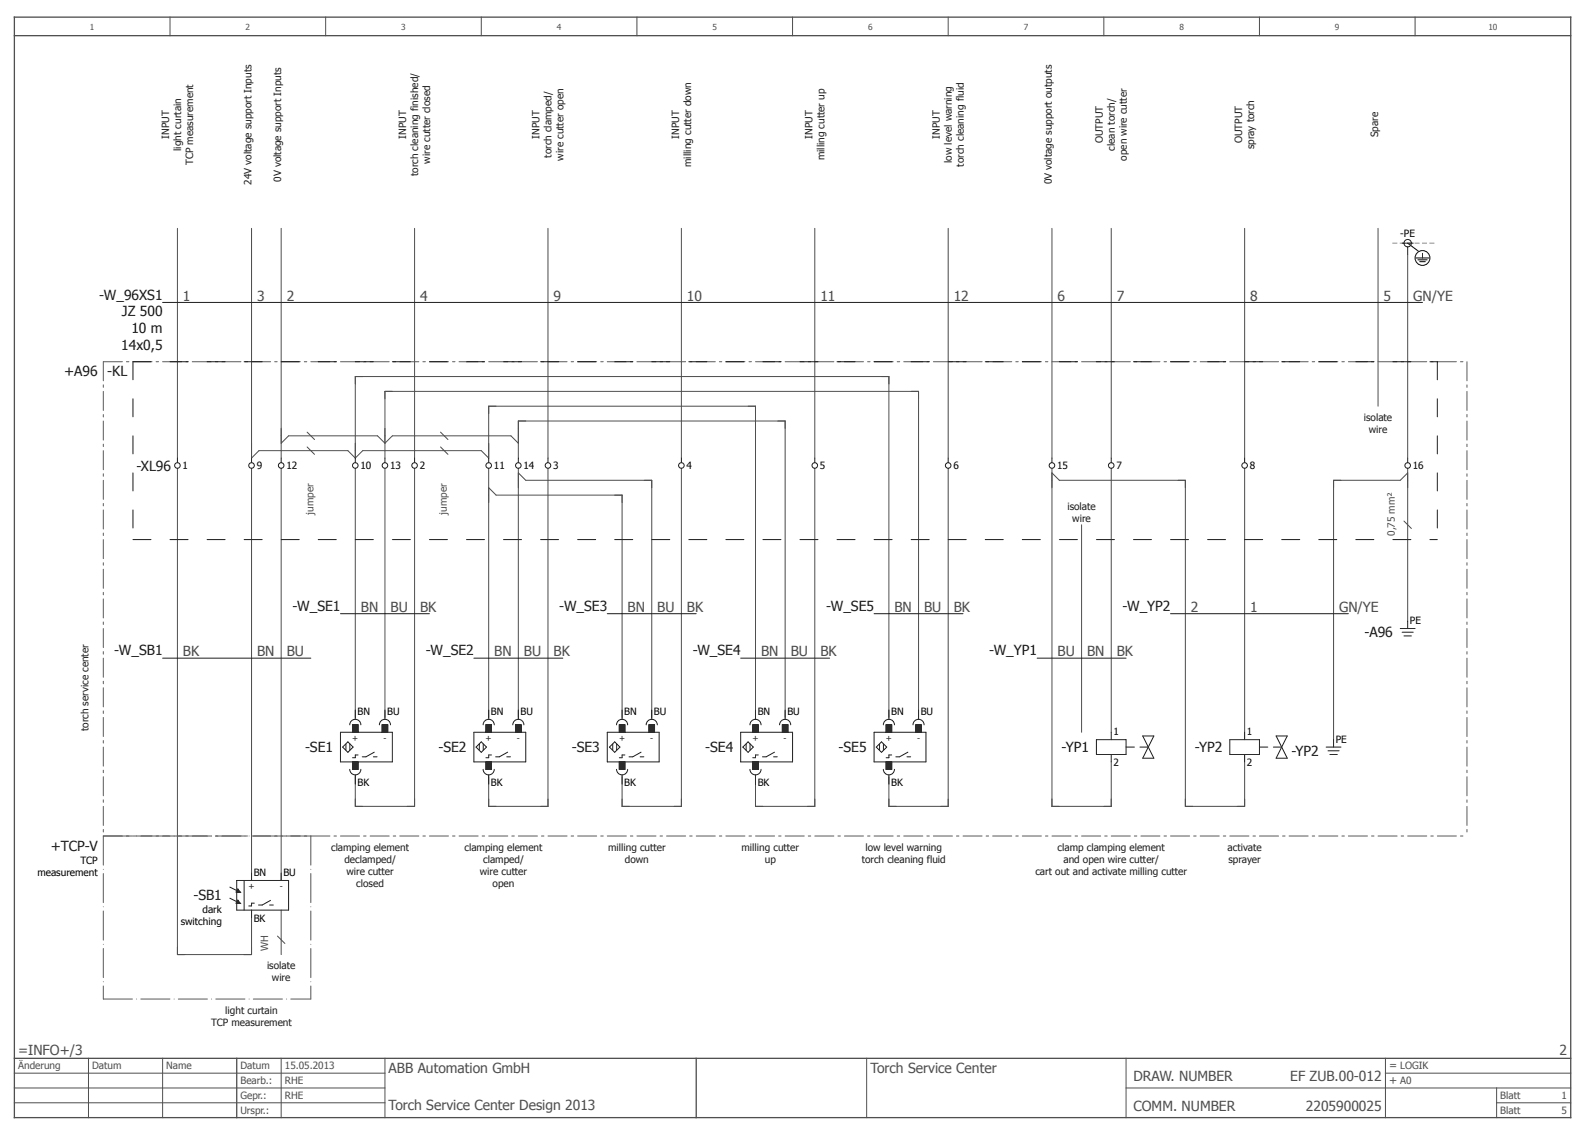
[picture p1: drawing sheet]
<svg xmlns="http://www.w3.org/2000/svg" width="428mm" height="306mm" viewBox="0 0 428 306" stroke-linecap="round" stroke-linejoin="round" font-family="sans-serif">
<g fill="none" stroke="#4f4f4f" stroke-width=".27">
<path d="M45.9 4.6v5M87.9 4.6v5M129.9 4.6v5M171.9 4.6v5M213.9 4.6v5M255.9 4.6v5M297.9 4.6v5M339.9 4.6v5M381.9 4.6v5M3.9 297.6h100M3.9 293.6h100M3.9 289.6h100"/>
<path d="M23.9 285.6v16M43.9 285.6v16M75.9 285.6v16M103.9 285.6v16M233.9 285.6v16M303.9 293.6h120M303.9 285.6v16M373.9 289.6h50M373.9 285.6v16M403.9 297.6h20M403.9 293.6v8"/>
</g>
<path d="M3.9 9.6h420M3.9 4.6h420v297h-420zM3.9 285.6h420M63.9 285.6v16M187.9 285.6v16" fill="none" stroke="#4f4f4f" stroke-width=".35"/>
<g fill="none" stroke="#4c4c4c" stroke-width=".27">
<path d="M47.9 61.6v62M67.9 61.6v62l2-2h24l2 2M75.9 61.6v62M111.9 61.6v62M147.9 61.6v62M183.9 61.6v62M219.9 61.6v62M255.9 61.6v62M283.9 61.6v62M299.9 61.6v62M335.9 61.6v62M371.9 61.6v48"/>
<path d="M379.9 68.6v55M75.9 119.6l2-2h24l2 2 2-2h32l2 2M82.9 116.6l2 2M118.9 116.6l2 2M47.9 126.4v131.2h20v-12M67.9 126.4v111.2M75.9 126.4v111.2M82.9 120.6l2 2M95.9 123.6v-22h144v92M95.9 126.4v67.2M95.9 123.6l2-2h32l2 2v-14h72v84M103.9 123.6v-18h144v88"/>
<path d="M103.9 126.4v67.2M111.9 126.4v91.2h-16v-8M118.9 120.6l2 2M131.9 126.4v67.2M131.9 131.6l2 2h34v60M139.9 123.6v-10h72v80M139.9 126.4v67.2M139.9 127.6l2 2h34v64M147.9 126.4v91.2h-16v-8M183.9 126.4v91.2h-16v-8M219.9 126.4v91.2h-16v-8M255.9 126.4v91.2h-16v-8"/>
<path d="M283.9 126.4v91.2h16v-12M283.9 127.6l2 2h34v88h16v-12M299.9 126.4v71.2M335.9 126.4v71.2M379.9 126.4v41.2M379.9 127.6l-2 2h-18v70M291.9 141.6v56M378.9 140.6l2 2M74.9 252.6l2 2M75.9 245.6v12"/>
</g>
<path d="M375.9 65.6h12" fill="none" stroke="#898989" stroke-width=".27" stroke-dasharray="1.1 .9"/>
<g fill="none" stroke="#000" stroke-width=".27">
<path d="M379.9 65.6l3 2.3M382.1 69.6h3.5M382.6 70.1h2.5M383.1 70.6h1.5M383.9 68.4v1.2"/>
<circle cx="383.9" cy="69.6" r="2"/>
</g>
<g fill="none" stroke="#1c1c1c" stroke-width=".27">
<path d="M378.4 65.6h3M379.9 66.6v2M43.9 81.6h340M47.9 123.6v1.3M67.9 123.6v1.3M75.9 123.6v1.3M95.9 123.6v1.3M103.9 123.6v1.3M111.9 123.6v1.3M131.9 123.6v1.3M139.9 123.6v1.3M147.9 123.6v1.3"/>
<path d="M183.9 123.6v1.3M219.9 123.6v1.3M255.9 123.6v1.3M283.9 123.6v1.3M299.9 123.6v1.3M335.9 123.6v1.3M379.9 123.6v1.3M43.9 177.6h40M91.9 165.6h24M127.9 177.6h24M163.9 165.6h24M199.9 177.6h24"/>
<path d="M235.9 165.6h24M279.9 177.6h24M315.9 165.6h48M377.9 169.6h4M378.4 170.6h3M378.9 171.6h2M379.9 167.6v2M91.9 197.6h14v8h-14zM94.4 195.6a1.5 1.5 0 0 1 1.5-1.5 1.5 1.5 0 0 1 1.5 1.5M95.1 197.6v-2h1.5v2M95.9 191.6v2.5M102.4 195.6a1.5 1.5 0 0 1 1.5-1.5 1.5 1.5 0 0 1 1.5 1.5"/>
<path d="M103.1 197.6v-2h1.5v2M103.9 191.6v2.5M127.9 197.6h14v8h-14zM130.4 195.6a1.5 1.5 0 0 1 1.5-1.5 1.5 1.5 0 0 1 1.5 1.5M131.1 197.6v-2h1.5v2M131.9 191.6v2.5M138.4 195.6a1.5 1.5 0 0 1 1.5-1.5 1.5 1.5 0 0 1 1.5 1.5M139.1 197.6v-2h1.5v2M139.9 191.6v2.5M163.9 197.6h14v8h-14zM166.4 195.6a1.5 1.5 0 0 1 1.5-1.5 1.5 1.5 0 0 1 1.5 1.5M167.1 197.6v-2h1.5v2"/>
<path d="M167.9 191.6v2.5M174.4 195.6a1.5 1.5 0 0 1 1.5-1.5 1.5 1.5 0 0 1 1.5 1.5M175.1 197.6v-2h1.5v2M175.9 191.6v2.5M199.9 197.6h14v8h-14zM202.4 195.6a1.5 1.5 0 0 1 1.5-1.5 1.5 1.5 0 0 1 1.5 1.5M203.1 197.6v-2h1.5v2M203.9 191.6v2.5M210.4 195.6a1.5 1.5 0 0 1 1.5-1.5 1.5 1.5 0 0 1 1.5 1.5M211.1 197.6v-2h1.5v2M211.9 191.6v2.5M235.9 197.6h14v8h-14z"/>
<path d="M238.4 195.6a1.5 1.5 0 0 1 1.5-1.5 1.5 1.5 0 0 1 1.5 1.5M239.1 197.6v-2h1.5v2M239.9 191.6v2.5M246.4 195.6a1.5 1.5 0 0 1 1.5-1.5 1.5 1.5 0 0 1 1.5 1.5M247.1 197.6v-2h1.5v2M247.9 191.6v2.5M295.9 199.6h8v4h-8zM299.9 197.6v2M308.4 198.6h3l-3 6h3zM331.9 199.6h8v4h-8zM335.9 197.6v2M344.4 198.6h3l-3 6h3z"/>
<path d="M359.9 199.6v2M93.4 200.7v1.8M93.9 200.2l1.4 1.4-1.4 1.4-1.4-1.4zM94.4 207.6a1.5 1.5 0 0 0 1.5 1.5 1.5 1.5 0 0 0 1.5-1.5M94.4 200.7v1.8M95.1 205.6v2h1.5v-2M95.9 209.1v2.5M96.6 203.8h-.7v.7h-.8M97.8 204.3h1M100.8 204.3h1M101 203l-2.2 1.3M128.5 201.6l1.4-1.4 1.4 1.4-1.4 1.4z"/>
<path d="M129.4 200.7v1.8M130.4 207.6a1.5 1.5 0 0 0 1.5 1.5 1.5 1.5 0 0 0 1.5-1.5M130.4 200.7v1.8M131.1 205.6v2h1.5v-2M131.9 209.1v2.5M132.6 203.8h-.7v.7h-.8M133.8 204.3h1M136.8 204.3h1M137 203l-2.2 1.3M165.4 200.7v1.8M165.9 200.2l1.4 1.4-1.4 1.4-1.4-1.4zM166.4 207.6a1.5 1.5 0 0 0 1.5 1.5 1.5 1.5 0 0 0 1.5-1.5"/>
<path d="M166.4 200.7v1.8M167.1 205.6v2h1.5v-2M167.9 209.1v2.5M168.6 203.8h-.7v.7h-.8M169.8 204.3h1M172.8 204.3h1M173 203l-2.2 1.3M200.5 201.6l1.4-1.4 1.4 1.4-1.4 1.4zM201.4 200.7v1.8M202.4 207.6a1.5 1.5 0 0 0 1.5 1.5 1.5 1.5 0 0 0 1.5-1.5M202.4 200.7v1.8M203.1 205.6v2h1.5v-2"/>
<path d="M203.9 209.1v2.5M204.6 203.8h-.7v.7h-.8M205.8 204.3h1M208.8 204.3h1M209 203l-2.2 1.3M237.4 200.7v1.8M237.9 200.2l1.4 1.4-1.4 1.4-1.4-1.4zM238.4 207.6a1.5 1.5 0 0 0 1.5 1.5 1.5 1.5 0 0 0 1.5-1.5M238.4 200.7v1.8M239.1 205.6v2h1.5v-2M239.9 209.1v2.5M240.6 203.8h-.7v.7h-.8"/>
<path d="M241.8 204.3h1M244.8 204.3h1M245 203l-2.2 1.3M299.9 203.6v2M303.9 201.6h2.2M307.6 201.6h2.3M335.9 203.6v2M339.9 201.6h2.2M343.6 201.6h2.3M357.9 201.6h4M358.4 202.6h3M358.9 203.6h2"/>
<path d="M62 239.4l1.9 1M63.9 237.6h14v8h-14zM64.1 240h.1M64.1 240l.8 .8-1.2-.1zM65.9 237.6v8M67.9 235.6v2M75.9 235.6v2M62 242.4l1.9 1M64.1 243h.1M64.1 243l.8 .8-1.2-.1zM67.9 245.6v2M68.6 243.8h-.7v.7h-.8"/>
<path d="M72.8 244.3h1M73 243l-2.2 1.3h-1"/>
<circle cx="379.9" cy="65.6" r="1"/>
<circle cx="47.9" cy="125.6" r=".75"/>
<circle cx="67.9" cy="125.6" r=".75"/>
<circle cx="75.9" cy="125.6" r=".75"/>
<circle cx="95.9" cy="125.6" r=".75"/>
<circle cx="103.9" cy="125.6" r=".75"/>
<circle cx="111.9" cy="125.6" r=".75"/>
<circle cx="131.9" cy="125.6" r=".75"/>
<circle cx="139.9" cy="125.6" r=".75"/>
<circle cx="147.9" cy="125.6" r=".75"/>
<circle cx="183.9" cy="125.6" r=".75"/>
<circle cx="219.9" cy="125.6" r=".75"/>
<circle cx="255.9" cy="125.6" r=".75"/>
<circle cx="283.9" cy="125.6" r=".75"/>
<circle cx="299.9" cy="125.6" r=".75"/>
<circle cx="335.9" cy="125.6" r=".75"/>
<circle cx="379.9" cy="125.6" r=".75"/>
</g>
<path d="M27.9 97.6h368M27.9 97.6v128M395.9 97.6v128M27.9 225.6h368" fill="none" stroke="#585858" stroke-width=".27" stroke-dasharray="5.1 1.1 .7 1.1"/>
<g fill="#1c1c1c" stroke="#1c1c1c" stroke-width=".27">
<path d="M64.1 243l.8 .8-1.2-.1z"/>
<path d="M64.1 240l.8 .8-1.2-.1z"/>
<path d="M103.1 195.6h1.5v2h-1.5z"/>
<path d="M95.1 195.6h1.5v2h-1.5z"/>
<path d="M95.1 205.6h1.5v2h-1.5z"/>
<path d="M139.1 195.6h1.5v2h-1.5z"/>
<path d="M131.1 195.6h1.5v2h-1.5z"/>
<path d="M131.1 205.6h1.5v2h-1.5z"/>
<path d="M175.1 195.6h1.5v2h-1.5z"/>
<path d="M167.1 195.6h1.5v2h-1.5z"/>
<path d="M167.1 205.6h1.5v2h-1.5z"/>
<path d="M211.1 195.6h1.5v2h-1.5z"/>
<path d="M203.1 195.6h1.5v2h-1.5z"/>
<path d="M203.1 205.6h1.5v2h-1.5z"/>
<path d="M247.1 195.6h1.5v2h-1.5z"/>
<path d="M239.1 195.6h1.5v2h-1.5z"/>
<path d="M239.1 205.6h1.5v2h-1.5z"/>
</g>
<path d="M27.9 225.6h56M27.9 225.6v44M83.9 225.6v44M27.9 269.6h56" fill="none" stroke="#585858" stroke-width=".27" stroke-dasharray="7.9 1.1 0 1.1"/>
<path d="M35.9 97.6h352M35.9 97.6v48M387.9 97.6v48M35.9 145.6h352" fill="none" stroke="#1c1c1c" stroke-width=".27" stroke-dasharray="4.9 5.1"/>
<g font-size="3.7" fill="#1c1c1c">
<text x="26.8" y="80.9">-W_96XS1</text>
<text x="32.9" y="85.4">JZ 500</text>
<text x="35.5" y="89.9">10 m</text>
<text x="32.7" y="94.4">14x0,5</text>
<text x="17.3" y="101.6">+A96</text>
<text x="28.9" y="101.6">-KL</text>
<text x="36.8" y="127">-XL96</text>
<text x="78.9" y="164.9">-W_SE1</text>
<text x="150.9" y="164.9">-W_SE3</text>
<text x="222.9" y="164.9">-W_SE5</text>
<text x="302.9" y="164.9">-W_YP2</text>
<text x="368.3" y="172">-A96</text>
<text x="30.8" y="176.9">-W_SB1</text>
<text x="114.9" y="176.9">-W_SE2</text>
<text x="186.9" y="176.9">-W_SE4</text>
<text x="266.9" y="176.9">-W_YP1</text>
<text x="82.3" y="203">-SE1</text>
<text x="118.3" y="203">-SE2</text>
<text x="154.3" y="203">-SE3</text>
<text x="190.3" y="203">-SE4</text>
<text x="226.3" y="203">-SE5</text>
<text x="286.5" y="203">-YP1</text>
<text x="322.5" y="203">-YP2</text>
<text x="348.5" y="204">-YP2</text>
<text x="13.7" y="229.6">+TCP-V</text>
<text x="52.2" y="243">-SB1</text>
</g>
<g font-size="3.7" fill="#4c4c4c">
<text x="49.4" y="81.1">1</text>
<text x="69.4" y="81.1">3</text>
<text x="77.4" y="81.1">2</text>
<text x="113.4" y="81.1">4</text>
<text x="149.4" y="81.1">9</text>
<text x="185.4" y="81.1">10</text>
<text x="221.4" y="81.1">11</text>
<text x="257.4" y="81.1">12</text>
<text x="285.4" y="81.1">6</text>
<text x="301.4" y="81.1">7</text>
<text x="337.4" y="81.1">8</text>
<text x="373.4" y="81.1">5</text>
<text x="381.4" y="81.1">GN/YE</text>
<text x="97.4" y="165.1">BN</text>
<text x="105.4" y="165.1">BU</text>
<text x="113.4" y="165.1">BK</text>
<text x="169.4" y="165.1">BN</text>
<text x="177.4" y="165.1">BU</text>
<text x="185.4" y="165.1">BK</text>
<text x="241.4" y="165.1">BN</text>
<text x="249.4" y="165.1">BU</text>
<text x="257.4" y="165.1">BK</text>
<text x="321.4" y="165.1">2</text>
<text x="337.4" y="165.1">1</text>
<text x="361.4" y="165.1">GN/YE</text>
<text x="49.4" y="177.1">BK</text>
<text x="69.4" y="177.1">BN</text>
<text x="77.4" y="177.1">BU</text>
<text x="133.4" y="177.1">BN</text>
<text x="141.4" y="177.1">BU</text>
<text x="149.4" y="177.1">BK</text>
<text x="205.4" y="177.1">BN</text>
<text x="213.4" y="177.1">BU</text>
<text x="221.4" y="177.1">BK</text>
<text x="285.4" y="177.1">BU</text>
<text x="293.4" y="177.1">BN</text>
<text x="301.4" y="177.1">BK</text>
</g>
<g font-size="3.7" fill="#4f4f4f">
<text x="4.9" y="284.6">=INFO+/3</text>
<text x="420.8" y="284.6">2</text>
<text x="104.9" y="289.6">ABB Automation GmbH</text>
<text x="234.9" y="289.6">Torch Service Center</text>
<text x="305.9" y="291.9">DRAW. NUMBER</text>
<text x="348.2" y="291.9">EF ZUB.00-012</text>
<text x="104.9" y="299.6">Torch Service Center Design 2013</text>
<text x="305.9" y="299.9">COMM. NUMBER</text>
<text x="352.4" y="299.9">2205900025</text>
</g>
<g font-size="3" fill="#4f4f4f">
<text x="374.9" y="292.6">+ A0</text>
<text x="374.9" y="288.6">= LOGIK</text>
</g>
<g font-size="2.7" fill="#1c1c1c">
<text x="45.6" y="37.4" transform="rotate(-90 45.6 37.4)">INPUT</text>
<text x="48.9" y="40.7" transform="rotate(-90 48.9 40.7)">light curtain</text>
<text x="109.6" y="37.4" transform="rotate(-90 109.6 37.4)">INPUT</text>
<text x="145.6" y="37.4" transform="rotate(-90 145.6 37.4)">INPUT</text>
<text x="183.2" y="37.4" transform="rotate(-90 183.2 37.4)">INPUT</text>
<text x="219.2" y="37.4" transform="rotate(-90 219.2 37.4)">INPUT</text>
<text x="253.6" y="37.4" transform="rotate(-90 253.6 37.4)">INPUT</text>
<text x="297.6" y="38.7" transform="rotate(-90 297.6 38.7)">OUTPUT</text>
<text x="300.9" y="40.7" transform="rotate(-90 300.9 40.7)">clean torch/</text>
<text x="335.2" y="38.7" transform="rotate(-90 335.2 38.7)">OUTPUT</text>
<text x="338.5" y="40.3" transform="rotate(-90 338.5 40.3)">spray torch</text>
<text x="371.9" y="37" transform="rotate(-90 371.9 37)">Spare</text>
<text x="52.1" y="44.5" transform="rotate(-90 52.1 44.5)">TCP measurement</text>
<text x="112.9" y="47.6" transform="rotate(-90 112.9 47.6)">torch cleaning finished/</text>
<text x="116.1" y="44.2" transform="rotate(-90 116.1 44.2)">wire cutter closed</text>
<text x="148.9" y="42.6" transform="rotate(-90 148.9 42.6)">torch clamped/</text>
<text x="152.1" y="43.4" transform="rotate(-90 152.1 43.4)">wire cutter open</text>
<text x="186.5" y="45" transform="rotate(-90 186.5 45)">milling cutter down</text>
<text x="222.5" y="43.3" transform="rotate(-90 222.5 43.3)">milling cutter up</text>
<text x="256.9" y="44" transform="rotate(-90 256.9 44)">low level warning</text>
<text x="260.1" y="45" transform="rotate(-90 260.1 45)">torch cleaning fluid</text>
<text x="304.1" y="43.4" transform="rotate(-90 304.1 43.4)">open wire cutter</text>
<text x="67.9" y="49.8" transform="rotate(-90 67.9 49.8)">24V voltage support Inputs</text>
<text x="75.9" y="49.1" transform="rotate(-90 75.9 49.1)">0V voltage support Inputs</text>
<text x="283.9" y="49.8" transform="rotate(-90 283.9 49.8)">0V voltage support outputs</text>
<text x="368.1" y="113.6">isolate</text>
<text x="369.4" y="116.9">wire</text>
<text x="288.1" y="137.6">isolate</text>
<text x="289.4" y="140.9">wire</text>
<text x="23.9" y="197.4" transform="rotate(-90 23.9 197.4)">torch service center</text>
<text x="89.4" y="229.6">clamping element</text>
<text x="92.9" y="232.9">declamped/</text>
<text x="125.4" y="229.6">clamping element</text>
<text x="130.4" y="232.9">clamped/</text>
<text x="164.1" y="229.6">milling cutter</text>
<text x="168.6" y="232.9">down</text>
<text x="200.1" y="229.6">milling cutter</text>
<text x="206.4" y="232.9">up</text>
<text x="232.5" y="232.9">torch cleaning fluid</text>
<text x="233.5" y="229.6">low level warning</text>
<text x="285.4" y="229.6">clamp clamping element</text>
<text x="287" y="232.9">and open wire cutter/</text>
<text x="331.3" y="229.6">activate</text>
<text x="331.5" y="232.9">sprayer</text>
<text x="93.5" y="236.1">wire cutter</text>
<text x="96.2" y="239.4">closed</text>
<text x="129.5" y="236.1">wire cutter</text>
<text x="132.9" y="239.4">open</text>
<text x="279.4" y="236.1">cart out and activate milling cutter</text>
<text x="72.1" y="261.6">isolate</text>
<text x="73.4" y="264.9">wire</text>
<text x="60.8" y="273.6">light curtain</text>
<text x="57" y="276.9">TCP measurement</text>
</g>
<g font-size="2.7">
<text x="377.9" y="64.1">-PE</text>
<text x="49.3" y="126.6">1</text>
<text x="69.3" y="126.6">9</text>
<text x="77.3" y="126.6">12</text>
<text x="97.3" y="126.6">10</text>
<text x="105.3" y="126.6">13</text>
<text x="113.3" y="126.6">2</text>
<text x="133.3" y="126.6">11</text>
<text x="141.3" y="126.6">14</text>
<text x="149.3" y="126.6">3</text>
<text x="185.3" y="126.6">4</text>
<text x="221.3" y="126.6">5</text>
<text x="257.3" y="126.6">6</text>
<text x="285.3" y="126.6">15</text>
<text x="301.3" y="126.6">7</text>
<text x="337.3" y="126.6">8</text>
<text x="381.3" y="126.6">16</text>
<text x="380.5" y="168.5">PE</text>
<text x="96.5" y="193">BN</text>
<text x="104.5" y="193">BU</text>
<text x="132.5" y="193">BN</text>
<text x="140.5" y="193">BU</text>
<text x="168.5" y="193">BN</text>
<text x="176.5" y="193">BU</text>
<text x="204.5" y="193">BN</text>
<text x="212.5" y="193">BU</text>
<text x="240.5" y="193">BN</text>
<text x="248.5" y="193">BU</text>
<text x="300.5" y="198.5">1</text>
<text x="336.5" y="198.5">1</text>
<text x="360.5" y="200.5">PE</text>
<text x="300.5" y="206.7">2</text>
<text x="336.5" y="206.7">2</text>
<text x="96.5" y="212.2">BK</text>
<text x="132.5" y="212.2">BK</text>
<text x="168.5" y="212.2">BK</text>
<text x="204.5" y="212.2">BK</text>
<text x="240.5" y="212.2">BK</text>
<text x="21.7" y="233.1">TCP</text>
<text x="10.1" y="236.4">measurement</text>
<text x="68.5" y="236.5">BN</text>
<text x="76.5" y="236.5">BU</text>
<text x="48.8" y="249.7">switching</text>
<text x="54.7" y="246.5">dark</text>
<text x="68.5" y="248.7">BK</text>
</g>
<g font-size="2.7" fill="#4c4c4c">
<text x="84.6" y="138.9" transform="rotate(-90 84.6 138.9)">jumper</text>
<text x="120.6" y="138.9" transform="rotate(-90 120.6 138.9)">jumper</text>
<text x="376.4" y="144.6" transform="rotate(-90 376.4 144.6)">0,75 mm²</text>
<text x="72.4" y="256.6" transform="rotate(-90 72.4 256.6)">WH</text>
</g>
<g font-size="2.7" fill="#4f4f4f">
<text x="4.9" y="288.6">Änderung</text>
<text x="24.9" y="288.6">Datum</text>
<text x="44.9" y="288.6">Name</text>
<text x="64.9" y="292.6">Bearb.:</text>
<text x="64.9" y="288.6">Datum</text>
<text x="76.9" y="288.6">15.05.2013</text>
<text x="76.9" y="292.6">RHE</text>
<text x="64.9" y="296.6">Gepr.:</text>
<text x="76.9" y="296.6">RHE</text>
<text x="404.9" y="296.6">Blatt</text>
<text x="421.4" y="296.6">1</text>
<text x="64.9" y="300.6">Urspr.:</text>
<text x="404.9" y="300.6">Blatt</text>
<text x="421.4" y="300.6">5</text>
</g>
<g font-size="2.3" fill="#4f4f4f">
<text x="24.3" y="8.2">1</text>
<text x="66.3" y="8.2">2</text>
<text x="108.3" y="8.2">3</text>
<text x="150.3" y="8.2">4</text>
<text x="192.3" y="8.2">5</text>
<text x="234.3" y="8.2">6</text>
<text x="276.3" y="8.2">7</text>
<text x="318.3" y="8.2">8</text>
<text x="360.3" y="8.2">9</text>
<text x="401.7" y="8.2">10</text>
</g>
<g font-size="2.3" fill="#1c1c1c">
<text x="95.1" y="199.9">+</text>
<text x="103.5" y="199.9">-</text>
<text x="131.1" y="199.9">+</text>
<text x="139.5" y="199.9">-</text>
<text x="167.1" y="199.9">+</text>
<text x="175.5" y="199.9">-</text>
<text x="203.1" y="199.9">+</text>
<text x="211.5" y="199.9">-</text>
<text x="239.1" y="199.9">+</text>
<text x="247.5" y="199.9">-</text>
<text x="67.1" y="239.9">+</text>
<text x="75.5" y="239.9">-</text>
</g>
</svg>
